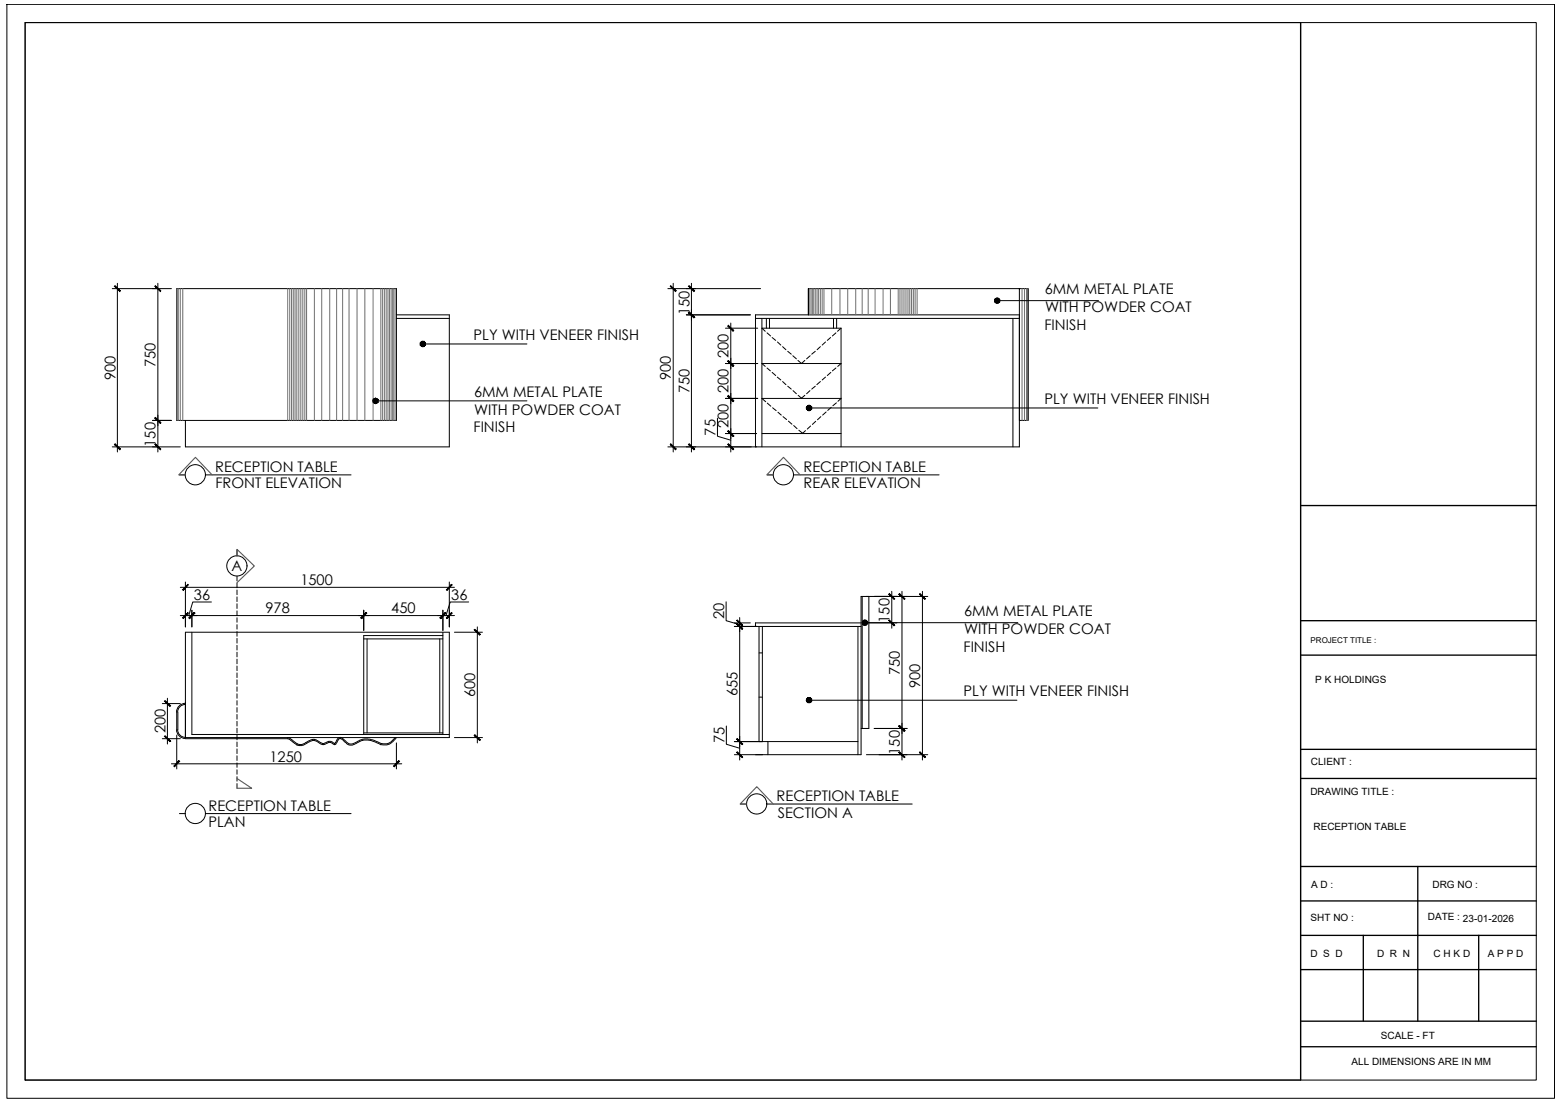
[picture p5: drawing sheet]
<svg xmlns="http://www.w3.org/2000/svg" width="297mm" height="210mm" viewBox="0 0 297 210" stroke-linecap="round" stroke-linejoin="round" font-family="sans-serif">
<g fill="none" stroke="#000" stroke-width=".19">
<path d="M33.7 55h41.8v25.1h-41.8zM75.5 60h10.1v25.1h-50.3v-5M143.8 60h50.3v25.1h-50.3zM153.9 55v5v-5h41.8v25.1h-1.6v-25.1M195.7 55v25.1M75.5 60.6h10.1M143.8 60.6h50.3M145.1 60.6v24.5M145.7 69.8l-.6-.6h15l-.6 .6M145.9 60.6v1.9M146.1 63.4l.6 .6M146.1 70.1l.6 .5"/>
<path d="M146.1 76.8l.7 .6M146.5 60.6v1.9M147 64.3l.7 .5M147 70.9l.7 .6M147.1 77.7l.7 .5M148 71.8l.7 .6M148 65.1l.7 .6M148.1 78.5l.7 .6M149 66l.6 .6M149 72.7l.6 .6M149.1 79.4l.7 .5M150 66.9l.7 .6"/>
<path d="M150 73.6l.7 .5M151 67.8l.6 .6M151 74.4l.6 .6M151.9 68.7l.7 .5 .6-.5M152 75.3l.6 .5 .6-.5M154.2 74.4l-.6 .6M154.3 67.8l-.7 .6M155.2 66.9l-.6 .6M155.2 73.6l-.6 .5M156.2 66l-.6 .6M156.2 72.7l-.7 .6M156.3 79.4l-.6 .6"/>
<path d="M157.2 65.1l-.7 .6M157.2 71.8l-.7 .6M157.3 78.5l-.7 .6M158.2 64.3l-.7 .5M158.2 70.9l-.7 .6M158.3 77.6l-.7 .6M158.7 60.6v1.9M159.2 63.4l-.7 .6M159.2 70.1l-.7 .5M159.3 76.7l-.7 .6M159.3 60.6v1.9M159.6 76.4l.5-.5h-15l.7 .6"/>
<path d="M160.1 62.5h-15l.6 .6M160.1 62.5v22.6M160.1 62.5l-.6 .6M192.9 60.6v24.5M145.1 82.6h15M150.1 80.2l.7 .6M151.1 81.1l.7 .5M152.1 81.9l.7 .6 .6-.5M154.3 81.1l-.6 .6M155.3 80.2l-.6 .6M45.1 109.8v.8M45.1 111.1v.9"/>
<path d="M45.1 112.4v.9M45.1 113.7v.9M45.1 115v.9M45.1 116.4v.8M45.1 117.7v.8M45.1 119v.8M144.5 119.3v22h18.9M145.2 119.3v22M163.4 119.3v24.4M164 118.6h-20.2v.7h20.2M164.2 113.6h1.2v25.2h-1.4M33.6 139a1.67 1.67 0 0 0 1.7 1.7"/>
<path d="M33.7 135.7v3.3M35.3 134.2a1.4 1.4 0 0 0-1.4 1.5l-.1 3.3a1.46 1.46 0 0 0 1.5 1.4M35.3 134a1.67 1.67 0 0 0-1.7 1.6M35.3 134h.1M35.3 120.4h50.3v20.1h-50.3zM36.5 120.4v19.5h49.1M45.1 120.3v.9M45.1 121.6v.9M45.1 122.9v.9M45.1 124.2v.9M45.1 125.5v.9M45.1 126.9v.8"/>
<path d="M45.1 128.2v.9M45.1 129.5v.9M45.1 130.8v.9M45.1 132.2v.8M45.1 133.5v.8M45.1 134.8v.9M45.1 136.1v.9M45.1 137.4v.9M45.1 138.7v.9M69.3 139.6h15M69.3 121.7h15M69.9 121.7v17.9"/>
<path d="M83.7 121.7v17.9M84.3 120.4v19.5M84.3 121.1h-15v18.8M144.5 124.4h.7M144.5 132.8h.7M164.2 138.8v-25.2h-.2v30.1h-20.2M45.1 140v.9M45.1 141.3v.9M45.1 142.6v.9M45.1 144v.9M45.1 145.3v.9M45.1 146.6v.9"/>
<path d="M45.1 147.9v.9M45.1 149.3v.8M54.8 140.5l.6 .2 1.2 1M72.6 141.6l-.5-.2a4.1 4.1 0 0 0-4.8 .2 1.21 1.21 0 0 1-1.5-.4l-.2-.2a.78 .78 0 0 0-1.4-.2l-.5 .8a1.29 1.29 0 0 0-1.9 0l-.6-.1a1.94 1.94 0 0 0-2.4-.4 2.07 2.07 0 0 1-1.9 .7l-.3-.1M75.2 140.5l-.6 .6a2.07 2.07 0 0 1-2 .5M75.5 140.5l-.6 .6a2.44 2.44 0 0 1-2.4 .7l-.4-.2a4 4 0 0 0-4.7 .2 1.48 1.48 0 0 1-1.7-.5l-.3-.2a.62 .62 0 0 0-1-.2l-.2 .5a.54 .54 0 0 1-.5 .4 .54 .54 0 0 1-.5-.3 1.4 1.4 0 0 0-1.5 .3h-.5a2.47 2.47 0 0 0-1.7-.8l-.5 .3a2.73 2.73 0 0 1-2.3 .7l-1.9-1.3h-19.5M146.2 141.3v2.4"/>
</g>
<!-- layer: CEILING -->
<g fill="none" stroke="#000" stroke-width=".19">
<path d="M21.4 55h11.2M22.4 54v32.1M30.1 54v32.1M127.2 55h17.6M128.2 54v32.1M130.7 60h12.2M131.7 54v32.1M136.6 79.7v3.4l2.5 .7M138.1 75.9h6.2M138.1 69.2h6.2M138.1 62.5h6.2M139.1 61.5v24.6"/>
<path d="M21.4 85.1h12.9M29 80.1h3.6M127.2 85.1h16.9M138.1 82.6h6M34.3 117.2h52.2M34.3 111.9h52.2M35.3 110.9v8.5M36.5 116.2v3.2M40.3 114.7h-3.6l-.8 2.5M69.3 116.2v3.9M84.3 116.2v3.9M85.6 110.9v8.5"/>
<path d="M89.2 114.7h-3.5l-.8 2.5M90.9 119.4v22.1M138.3 114.6v3.6l2.5 .8M139.8 118.6h3.1M139.8 119.3h4.3M140.8 117.6v27.2M165 113.6h11.7M165 118.6h5.8M169.8 112.6v7.1M171.7 112.6v32.2M175.6 112.6v32.2M30.9 134h3.4"/>
<path d="M31.9 133v8.7M35.3 134h.1M86.5 120.4h5.4M138.3 138.3v3.5l2.5 .7M166.5 138.8h6.2M30.9 140.7h3.4M32.6 145.5h43.9M33.7 140v6.5M75.5 141.5v5M86.5 140.5h5.4M139.8 143.7h5.4M139.8 141.3h5.4"/>
<path d="M165 143.7h11.7"/>
</g>
<g fill="none" stroke="#6e6e6e" stroke-width=".19">
<path d="M33.7 55v25.1M34 55v25.1M34.3 55v25.1M34.8 55v25.1M54.8 55v25.1M55.2 55v25.1M55.5 55v25.1M55.8 55v25.1M56.2 55v25.1M56.5 55v25.1M56.9 55v25.1M57.3 55v25.1"/>
<path d="M57.7 55v25.1M58 55v25.1M58.4 55v25.1M59.9 55v25.1M61.3 55v25.1M62.8 55v25.1M64.1 55v25.1M65.2 55v25.1M66.5 55v25.1M68 55v25.1M69.5 55v25.1M71 55v25.1"/>
<path d="M72.5 55v25.1M72.9 55v25.1M73.2 55v25.1M73.5 55v25.1M73.9 55v25.1M74.2 55v25.1M74.5 55v25.1M74.7 55v25.1M75 55v25.1M75.2 55v25.1M154.2 55v5M154.4 55v5"/>
<path d="M154.7 55v5M154.9 55v5M155.2 55v5M155.6 55v5M155.9 55v5M156.2 55v5M156.5 55v5M156.9 55v5M158.4 55v5M159.9 55v5M161.4 55v5M162.9 55v5"/>
<path d="M164.2 55v5M165.3 55v5M166.6 55v5M168.1 55v5M169.5 55v5M171 55v5M171.4 55v5M171.7 55v5M172.1 55v5M172.5 55v5M172.9 55v5M173.2 55v5"/>
<path d="M173.6 55v5M173.9 55v5M174.2 55v5M174.6 55v5M194.6 55v25.1M195.1 55v25.1M195.5 55v25.1M195.7 55v25.1"/>
</g>
<!-- layer: 0 -->
<g fill="#000" stroke="#000" stroke-width=".19">
<path d="M21.8 54.5l1 1 .1-.1zM21.8 54.5l.1-.1 1 1z"/>
<path d="M29.5 54.5l1 1 .1-.1zM29.6 54.4l1 1-1.1-.9z"/>
<path d="M127.6 54.5l1 1 .1-.1zM127.7 54.4l1 1-1.1-.9z"/>
<path d="M131.2 59.4l-.1 .1 1.1 .9zM131.1 59.5l1.1 .9-.1 .1z"/>
<path d="M131.1 54.5l1 1 .1-.1zM131.1 54.5l.1-.1 1 1z"/>
<path d="M189.4 57.3v.2l.5-.2zM189.4 57.5l.5-.2-.2 .4zM189.9 57.3l-.2 .4 .2 .1z"/>
<path d="M189.9 57.3v.5l.2-.1zM189.9 57.3l.4 .2-.2 .2zM189.9 57.3l.4 .2 .1-.2z"/>
<path d="M189.7 56.8l.2 .5v-.5zM189.4 57l.3-.2 .2 .5zM189.4 57v.3h.5z"/>
<path d="M189.9 57.3h.5l-.1-.3zM190.1 56.8l.2 .2-.4 .3zM189.9 56.8v.5l.2-.5z"/>
<path d="M29.6 79.5l-.1 .1 1.1 .9zM29.5 79.6l1.1 .9-.1 .1z"/>
<path d="M71 76.4l.1 .2 .4-.2zM71.1 76.6l.4-.2-.3 .4zM71.5 76.4l-.3 .4 .3 .1z"/>
<path d="M71.5 76.4v.5l.3-.1zM71.5 76.4l.5 .2-.2 .2zM71.5 76.4l.5 .2v-.2z"/>
<path d="M71.2 75.9l.3 .5v-.6zM71.2 75.9l.3 .5-.4-.3zM71.1 76.1l-.1 .3h.5z"/>
<path d="M71.5 76.4h.5v-.3zM71.8 75.9l.2 .2-.5 .3zM71.5 75.8v.6l.3-.5z"/>
<path d="M80 65.5l.1 .3 .4-.3zM80.1 65.8l.4-.3-.2 .4zM80.5 65.5l-.2 .4 .2 .1z"/>
<path d="M80.5 65.5v.5l.3-.1zM80.5 65.5l.4 .3-.1 .1zM80.5 65.5l.4 .3 .1-.3z"/>
<path d="M80.3 65.1l.2 .4v-.5zM80.3 65.1l.2 .4-.4-.2zM80.1 65.3l-.1 .2h.5z"/>
<path d="M80.5 65.5h.5l-.1-.2zM80.8 65.1l.1 .2-.4 .2zM80.5 65v.5l.3-.4z"/>
<path d="M131.1 59.5l1 1 .1-.1zM131.1 59.5l.1-.1 1 1z"/>
<path d="M138.7 75.3l-.1 .2 1.1 .9zM138.6 75.5l1.1 .9-.1 .1z"/>
<path d="M138.7 68.7l-.1 .1 1.1 .9zM138.6 68.8l1.1 .9-.1 .1z"/>
<path d="M138.6 75.5l1 1 .1-.1zM138.7 75.3l1 1.1-1.1-.9z"/>
<path d="M138.6 68.8l1 1 .1-.1zM138.7 68.7l1 1-1.1-.9z"/>
<path d="M138.6 62.1l1 1 .1-.1zM138.7 62l1 1-1.1-.9z"/>
<path d="M153.5 77.7l.1 .3 .5-.3zM153.6 78l.5-.3-.3 .4zM154.1 77.7l-.3 .4 .3 .1z"/>
<path d="M154.1 77.7v.5l.2-.1zM154.1 77.7l.4 .3-.2 .1zM154.1 77.7l.4 .3 .1-.3z"/>
<path d="M153.8 77.3l.3 .4v-.5zM153.8 77.3l.3 .4-.5-.2zM153.6 77.5l-.1 .2h.6z"/>
<path d="M154.1 77.7h.5l-.1-.2zM154.3 77.3l.2 .2-.4 .2zM154.1 77.2v.5l.2-.4z"/>
<path d="M21.9 84.5l-.1 .2 1.1 .8zM21.8 84.7l1.1 .8-.1 .2z"/>
<path d="M29.6 84.5l-.1 .2 1.1 .8zM29.5 84.7l1.1 .8-.1 .2z"/>
<path d="M29.5 79.6l1 1 .1-.1zM29.6 79.5l1 1-1.1-.9z"/>
<path d="M127.7 84.5l-.1 .2 1.1 .8zM127.6 84.7l1.1 .8-.1 .2z"/>
<path d="M131.2 84.5l-.1 .2 1.1 .8zM131.1 84.7l1.1 .8-.1 .2z"/>
<path d="M138.7 82l-.1 .2 1.1 .8zM138.6 82.2l1.1 .8-.1 .1z"/>
<path d="M138.7 82l-.1 .2 1.1 .8zM138.6 82.2l1.1 .8-.1 .1z"/>
<path d="M138.6 84.7l1 1 .1-.2zM138.7 84.5l1 1-1.1-.8z"/>
<path d="M34.8 117.7l.1 .1 .9-1.1zM35.8 116.7l.1 .1-1 1z"/>
<path d="M35.8 111.3l-.9 1.1 1-1zM34.8 112.3l1-1-.9 1.1z"/>
<path d="M37 116.7l-.9 1.1 1-1zM37 116.7l-.9 1.1-.1-.1z"/>
<path d="M37 116.7l-.9 1.1 1-1zM37 116.7l-.9 1.1-.1-.1z"/>
<path d="M68.7 117.7l.1 .1 .9-1.1zM69.7 116.7l.1 .1-1 1z"/>
<path d="M69.7 116.7l-.9 1.1 1-1zM68.7 117.7l1-1-.9 1.1z"/>
<path d="M83.8 117.7l.1 .1 .9-1.1zM84.8 116.7l.1 .1-1 1z"/>
<path d="M83.8 117.7l.1 .1 .9-1.1zM84.8 116.7l.1 .1-1 1z"/>
<path d="M86 111.3l-1 1 .1 .1zM86 111.3l.1 .1-1 1z"/>
<path d="M86 116.7l-.9 1.1 1-1zM86 116.7l-.9 1.1-.1-.1z"/>
<path d="M140.3 118.2l1.1 .9-1-1zM140.3 118.2l1.1 .9-.1 .1z"/>
<path d="M140.3 118.9l1 1 .1-.2zM140.3 118.9l.1-.1 1 .9z"/>
<path d="M140.3 118.9l1 1 .1-.2zM140.3 118.9l.1-.1 1 .9z"/>
<path d="M164.2 118.6l.1 .3 .4-.3zM164.3 118.9l.4-.3-.3 .4zM164.7 118.6l-.3 .4 .3 .1z"/>
<path d="M164.7 118.6v.5l.2-.1zM164.7 118.6l.4 .3-.2 .1zM164.7 118.6l.4 .3 .1-.3z"/>
<path d="M164.4 118.2l.3 .4v-.5zM164.4 118.2l.3 .4-.4-.3zM164.3 118.3l-.1 .3h.5z"/>
<path d="M164.7 118.6h.5l-.1-.3zM164.9 118.2l.2 .1-.4 .3zM164.7 118.1v.5l.2-.4z"/>
<path d="M169.3 118.1l-.1 .1 1.1 .9zM169.2 118.2l1.1 .9-.1 .1z"/>
<path d="M169.2 113.2l1 1 .1-.1zM169.3 113.1l1 1-1.1-.9z"/>
<path d="M171.2 113.2l1 1 .1-.1zM171.2 113.2l.1-.1 1 1z"/>
<path d="M175.1 113.2l1 1 .1-.1zM175.2 113.1l1 1-1.1-.9z"/>
<path d="M31.3 133.5l1 1.1 .2-.2zM31.3 133.5h.2l1 .9z"/>
<path d="M90.4 139.9l-.1 .2 1.1 .9zM90.3 140.1l1.1 .9h-.1z"/>
<path d="M90.3 120l1 1 .1-.2zM90.3 120l.1-.1 1 .9z"/>
<path d="M153.5 133.4l.1 .2 .5-.2zM153.6 133.6l.5-.2-.3 .4zM154.1 133.4l-.3 .4h.3z"/>
<path d="M154.1 133.4v.4h.2zM154.1 133.4l.4 .2-.2 .2zM154.1 133.4l.4 .2 .1-.2z"/>
<path d="M153.8 132.9l.3 .5v-.5zM153.8 132.9l.3 .5-.5-.3zM153.6 133.1l-.1 .3h.6z"/>
<path d="M154.1 133.4h.5l-.1-.3zM154.3 132.9l.2 .2-.4 .3zM154.1 132.9v.5l.2-.5z"/>
<path d="M171.2 138.3l1.1 .9-1-1zM171.2 138.3l1.1 .9-.1 .1z"/>
<path d="M171.2 138.3l1 1 .1-.1zM171.2 138.3l.1-.1 1 1z"/>
<path d="M31.3 140.2l1.2 1-1-1zM31.3 140.2l1.2 1-.2 .1z"/>
<path d="M34.1 144.9l-.9 1.1 1-1zM34.1 144.9l-.9 1.1-.1-.1z"/>
<path d="M74.9 145.9l.2 .1 .8-1.1zM75.9 144.9l.2 .1-1 1z"/>
<path d="M140.4 140.7l-.1 .1 1.1 .9zM140.3 140.8l1.1 .9-.1 .1z"/>
<path d="M140.4 140.7l-.1 .1 1.1 .9zM140.3 140.8l1.1 .9-.1 .1z"/>
<path d="M140.3 143.3l1 1 .1-.1zM140.4 143.2l1 1-1.1-.9z"/>
<path d="M171.3 143.2l-.1 .1 1.1 .9zM171.2 143.3l1.1 .9-.1 .1z"/>
<path d="M175.2 143.2l-.1 .1 1.1 .9zM175.1 143.3l1.1 .9-.1 .1z"/>
</g>
<!-- layer: Interior -->
<g fill="none" stroke="#000" stroke-width=".19">
<path d="M34.2 90.5h1.1M39.2 90.5h27.6M146.1 90.5h1.2M151.1 90.5h27.7M45.1 104.8v1.1M34.2 155h1.1M39.2 155h27.6M141 153.1h1.2M146 153.1h27.7"/>
<circle cx="37.2" cy="90.4" r="1.93"/>
<circle cx="149.2" cy="90.4" r="1.93"/>
<circle cx="45.1" cy="107.8" r="1.93"/>
<circle cx="37.2" cy="154.9" r="1.93"/>
<circle cx="144.1" cy="153.1" r="1.93"/>
</g>
<!-- layer: DIM -->
<path d="M35.3 90.5h-1.3l3.2-3.4 3.2 3.4M147.3 90.5h-1.3l3.2-3.4 3.2 3.4M45.1 105.9v-1.3l3.3 3.2-3.3 3.2M45.1 148.3l2.8 1.8h-2.8M142.2 153.1h-1.3l3.2-3.3 3.1 3.3" fill="none" stroke="#595959" stroke-width=".21"/>
<!-- layer: 0 -->
<path d="M190.4 57.3h18.8M72 76.4h28.3M81 65.5h19.3M154.6 77.7h54.4M165.2 118.6h28.6M154.6 133.4h39" fill="none" stroke="#000" stroke-width=".19"/>
<!-- layer: DIM-DET -->
<path d="M1.3 .8h294.7v208.4h-294.7zM4.8 4.3h242.9v201.4h-242.9zM4.8 4.3h287.7v201.4h-287.7z" fill="none" stroke="#000" stroke-width=".19"/>
<!-- layer: 0 -->
<g fill="none" stroke="#000" stroke-width=".25">
<path d="M247.7 4.3v201.4M247.7 96.3h44.8M247.7 118.2h44.8M247.7 124.8h44.8M247.7 142.7h44.8M247.7 148.3h44.8M247.7 165h44.8M247.7 171.6h44.8M247.7 178.2h44.8M259.6 178.2v16.3M270 165v29.5M281.6 178.2v16.3"/>
<path d="M247.7 184.7h44.8M247.7 194.5h44.8M247.7 199.4h44.8"/>
</g>
<g font-size="2.8">
<text x="131.3" y="60" transform="rotate(-90 131.3 60)">150</text>
<text x="198.9" y="56.1">6MM METAL PLATE</text>
<text x="199" y="59.5">WITH POWDER COAT</text>
<text x="90.2" y="64.7">PLY WITH VENEER FINISH</text>
<text x="198.9" y="62.9">FINISH</text>
<text x="29.6" y="69.9" transform="rotate(-90 29.6 69.9)">750</text>
<text x="138.7" y="68.2" transform="rotate(-90 138.7 68.2)">200</text>
<text x="22" y="72.4" transform="rotate(-90 22 72.4)">900</text>
<text x="90.3" y="75.6">6MM METAL PLATE</text>
<text x="127.8" y="72.4" transform="rotate(-90 127.8 72.4)">900</text>
<text x="131.3" y="74.9" transform="rotate(-90 131.3 74.9)">750</text>
<text x="138.7" y="74.9" transform="rotate(-90 138.7 74.9)">200</text>
<text x="198.9" y="76.9">PLY WITH VENEER FINISH</text>
<text x="90.2" y="82.4">FINISH</text>
<text x="90.3" y="79">WITH POWDER COAT</text>
<text x="136.2" y="83" transform="rotate(-90 136.2 83)">75</text>
<text x="138.7" y="81.6" transform="rotate(-90 138.7 81.6)">200</text>
<text x="29.6" y="85.1" transform="rotate(-90 29.6 85.1)">150</text>
<text x="41" y="89.9">RECEPTION TABLE</text>
<text x="153" y="89.9">RECEPTION TABLE</text>
<text x="41" y="93">FRONT ELEVATION</text>
<text x="153" y="93">REAR ELEVATION</text>
<text x="44.1" y="108.7">A</text>
<text x="57.2" y="111.4">1500</text>
<text x="36.9" y="114.3">36</text>
<text x="50.5" y="116.8">978</text>
<text x="74.5" y="116.8">450</text>
<text x="85.9" y="114.3">36</text>
<text x="137.9" y="118" transform="rotate(-90 137.9 118)">20</text>
<text x="169.4" y="118.6" transform="rotate(-90 169.4 118.6)">150</text>
<text x="183.6" y="117.4">6MM METAL PLATE</text>
<text x="183.5" y="124.2">FINISH</text>
<text x="183.6" y="120.8">WITH POWDER COAT</text>
<text x="171.3" y="128.6" transform="rotate(-90 171.3 128.6)">750</text>
<text x="175.2" y="131" transform="rotate(-90 175.2 131)">900</text>
<text x="90.5" y="132.8" transform="rotate(-90 90.5 132.8)">600</text>
<text x="140.4" y="132.7" transform="rotate(-90 140.4 132.7)">655</text>
<text x="183.5" y="132.6">PLY WITH VENEER FINISH</text>
<text x="31.5" y="139.7" transform="rotate(-90 31.5 139.7)">200</text>
<text x="137.9" y="141.6" transform="rotate(-90 137.9 141.6)">75</text>
<text x="171.3" y="143.7" transform="rotate(-90 171.3 143.7)">150</text>
<text x="51.3" y="145.1">1250</text>
<text x="39.7" y="154.4">RECEPTION TABLE</text>
<text x="147.9" y="152.6">RECEPTION TABLE</text>
<text x="148.1" y="155.7">SECTION A</text>
<text x="39.7" y="157.5">PLAN</text>
</g>
<g font-size="1.9">
<text x="250.4" y="130.1">P K HOLDINGS</text>
<text x="249.6" y="145.7">CLIENT :</text>
<text x="249.5" y="151.4">DRAWING TITLE :</text>
<text x="250.1" y="158.1">RECEPTION TABLE</text>
<text x="249.6" y="169.1">A D :</text>
<text x="272.8" y="169.1">DRG NO :</text>
<text x="249.6" y="175.4">SHT NO :</text>
<text x="271.9" y="175.3">DATE : 23-01-2026</text>
<text x="249.5" y="182.2">D S D</text>
<text x="262.2" y="182.2">D R N</text>
<text x="273" y="182.2">C H K D</text>
<text x="283.3" y="182.2">A P P D</text>
<text x="262.9" y="197.9">SCALE - FT</text>
<text x="257.3" y="202.8">ALL DIMENSIONS ARE IN MM</text>
</g>
<text font-size="1.5" x="249.6" y="122.4">PROJECT TITLE :</text>
</svg>
